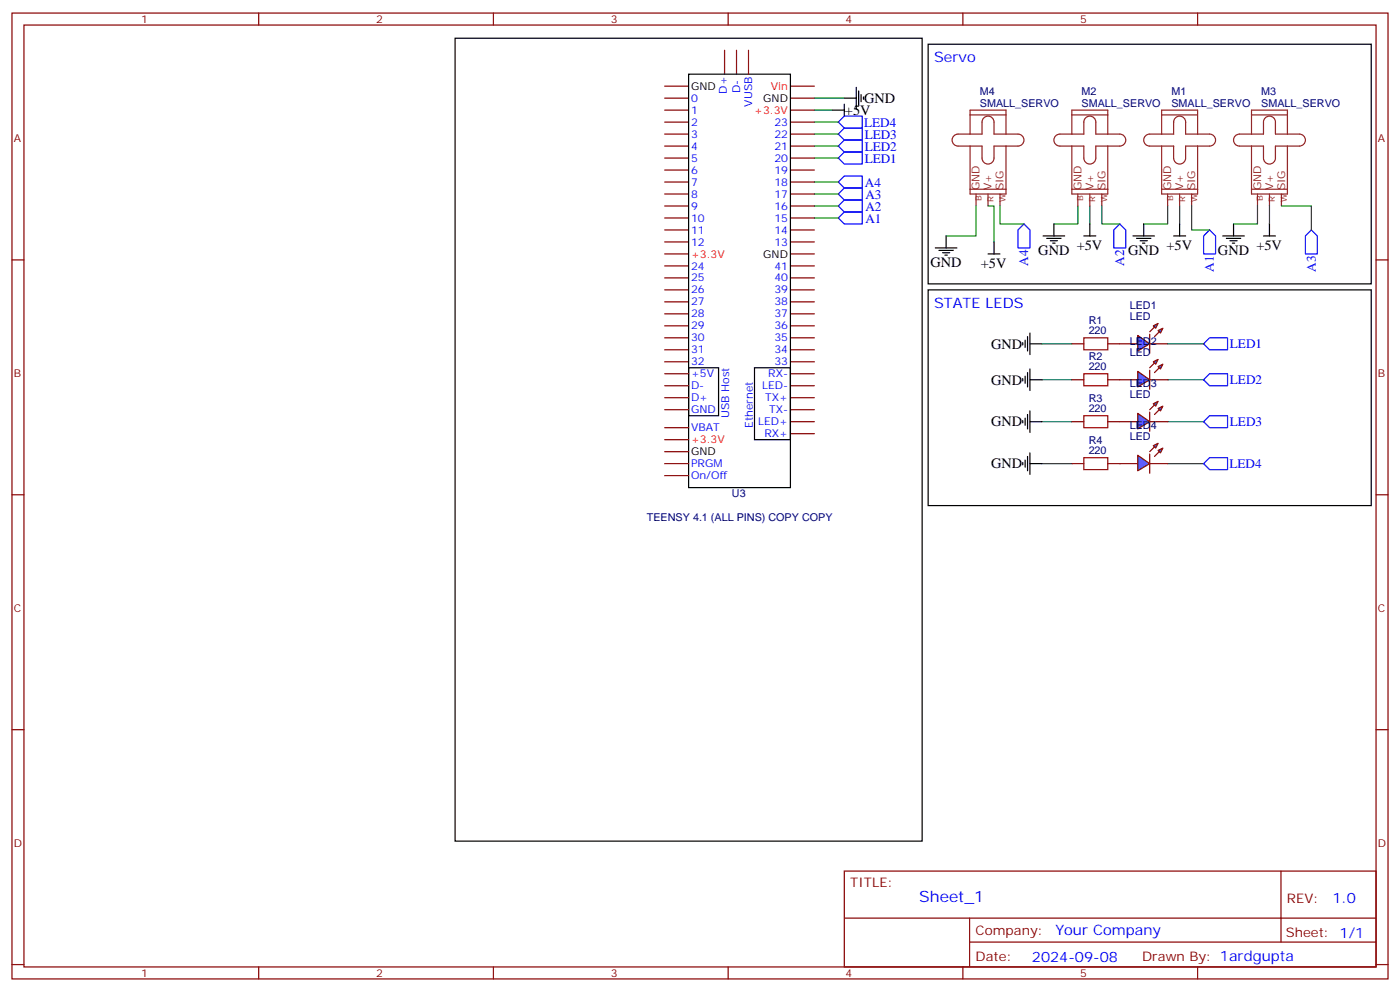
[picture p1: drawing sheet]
<svg xmlns="http://www.w3.org/2000/svg" width="412mm" height="292mm" viewBox="0 0 412 292" stroke-linecap="round" stroke-linejoin="round" font-family="sans-serif">
<g fill="none" stroke="#870000" stroke-width=".35">
<path d="M3.5 3.8h405.4v284.4h-405.4zM7.1 7.4h398.2v277.3h-398.2zM76.2 3.8v3.6M145.3 3.8v3.6M214.5 3.8v3.6M283.6 3.8v3.6M352.8 3.8v3.6M3.5 76.5h3.6M405.3 76.5h3.6M3.5 145.7h3.6M405.3 145.7h3.6M3.5 214.8h3.6"/>
<path d="M405.3 214.8h3.6M248.7 256.4h156.6v28.3h-156.6zM377.3 256.5v20.8M248.7 270.3h156.5M285.6 277.3h119.6M285.6 270.3v14.1M3.5 284h3.6M76.2 284.7v3.5M145.3 284.7v3.5M214.5 284.7v3.5M283.6 284.7v3.5M352.8 284.7v3.5"/>
<path d="M405.3 284h3.6"/>
</g>
<path d="M335.1 98.7l3.6 2.5-3.6 2.1z" fill="#09f" stroke="#870000" stroke-width=".35"/>
<path d="M338.7 98.4v5.6z" fill="#f00" stroke="#870000" stroke-width=".35"/>
<g fill="#870000" stroke="#870000" stroke-width=".35">
<path d="M340.1 96.3l-1.4 1.4z"/>
<path d="M340.1 99.1l1.4-1.4z"/>
</g>
<g fill="#09f" stroke="#870000" stroke-width=".35">
<path d="M339.7 95.9l1.4-.7-.7 1.4z"/>
<path d="M341.1 97.3l1.4-.7-.7 1.4z"/>
</g>
<path d="M315.7 101.2h3.6M315.7 111.8h3.6M326.3 101.2h8.8M326.3 111.8h3.5M338.7 101.2h5.3" fill="none" stroke="#870000" stroke-width=".35"/>
<g fill="none" stroke="#8c2424" stroke-width=".35">
<path d="M281 40l1.2-.5h7.1v-3.6a1.76 1.76 0 0 1 1.7-1.7 1.76 1.76 0 0 1 1.8 1.7v3.6h7.1a1.76 1.76 0 0 1 1.7 1.7 1.76 1.76 0 0 1-1.7 1.8h-7.1v3.5a1.76 1.76 0 0 1-1.8 1.8 1.76 1.76 0 0 1-1.7-1.8v-3.5h-7.1a1.76 1.76 0 0 1-1.6-1.1 1.76 1.76 0 0 1 .4-1.9zM285.8 39.5v-7.1h10.5v7.1M285.8 33.8h10.5M311 40l1.2-.5h7.1v-3.6a1.76 1.76 0 0 1 1.7-1.7 1.76 1.76 0 0 1 1.8 1.7v3.6h7a1.76 1.76 0 0 1 1.8 1.7 1.76 1.76 0 0 1-1.8 1.8h-7v3.5a1.76 1.76 0 0 1-1.8 1.8 1.76 1.76 0 0 1-1.7-1.8v-3.5h-7.1a1.76 1.76 0 0 1-1.6-1.1 1.76 1.76 0 0 1 .4-1.9zM315.7 39.5v-7.1h10.6v7.1M315.7 33.8h10.6M337.4 40l1.3-.5h7v-3.6a1.76 1.76 0 0 1 1.8-1.7 1.76 1.76 0 0 1 1.7 1.7v3.6h7.1a1.76 1.76 0 0 1 1.8 1.7 1.76 1.76 0 0 1-1.8 1.8h-7.1v3.5a1.76 1.76 0 0 1-1.7 1.8 1.76 1.76 0 0 1-1.8-1.8v-3.5h-7a1.76 1.76 0 0 1-1.7-1.1 1.76 1.76 0 0 1 .4-1.9zM342.2 39.5v-7.1h10.6v7.1M342.2 33.8h10.6M363.9 40l1.2-.5h7.1v-3.6a1.76 1.76 0 0 1 1.7-1.7 1.76 1.76 0 0 1 1.8 1.7v3.6h7.1a1.76 1.76 0 0 1 1.7 1.7 1.76 1.76 0 0 1-1.7 1.8h-7.1v3.5a1.76 1.76 0 0 1-1.8 1.8 1.76 1.76 0 0 1-1.7-1.8v-3.5h-7.1a1.76 1.76 0 0 1-1.6-1.1 1.76 1.76 0 0 1 .4-1.9zM368.7 39.5v-7.1h10.5v7.1M368.7 33.8h10.5"/>
<path d="M285.8 43v14.1h10.5v-14.1M285.8 55.7h10.5M287.5 57.1v3.5M291 57.1v3.5M294.6 57.1v3.5M315.7 43v14.1h10.6v-14.1M315.7 55.7h10.6M317.5 57.1v3.5M321 57.1v3.5M324.6 57.1v3.5M342.2 43v14.1h10.6v-14.1M342.2 55.7h10.6"/>
<path d="M344 57.1v3.5M347.5 57.1v3.5M351 57.1v3.5M368.7 43v14.1h10.5v-14.1M368.7 55.7h10.5M370.4 57.1v3.5M373.9 57.1v3.5M377.5 57.1v3.5"/>
</g>
<g fill="none" stroke="#000" stroke-width=".35">
<path d="M134.1 11.3h137.5v236.3h-137.5zM273.4 13h130.5v70.6h-130.5zM245.2 32.4h3.5M248.7 30.7v3.5M275.5 73h6.4M276.6 73.7h4.2M277.6 74.4h2.2M278.3 75.1h.7M278.7 69.5v3.5M291 74.8h3.6M292.8 71.2v3.6M307.3 69.5h6.3"/>
<path d="M308.3 70.2h4.3M309.4 70.9h2.1M310.1 71.6h.7M310.4 65.9v3.6M319.3 69.5h3.5M321 65.9v3.6M333.7 69.5h6.4M334.8 70.2h4.2M335.8 70.9h2.2M336.5 71.6h.8M336.9 65.9v3.6M345.7 69.5h3.5"/>
<path d="M347.5 65.9v3.6M360.2 69.5h6.3M361.2 70.2h4.3M362.3 70.9h2.1M363 71.6h.7M363.4 65.9v3.6M372.2 69.5h3.5M373.9 65.9v3.6M302.7 99.1v4.2M303.4 98v6.4M301.3 100.9v.7M301.3 111.4v.7"/>
<path d="M302 100.2v2.1M302 110.7v2.2M302.7 109.7v4.2M303.4 101.2h3.5M303.4 108.6v6.4M303.4 111.8h3.5"/>
</g>
<g fill="none" stroke="#008700" stroke-width=".35">
<path d="M239.9 32.4h5.3M239.9 53.6h7M239.9 57.1h7M239.9 60.6h7M239.9 64.2h7M287.5 60.6v8.9h-8.8M291 60.6h1.8v10.6M294.6 60.6v5.3h7M317.5 60.6v5.3h-7.1M321 60.6v5.3M324.6 60.6v5.3h5.2M344 60.6v5.3h-7.1"/>
<path d="M347.5 60.6v5.3M351 60.6v7.1h5.3M370.4 60.6v5.3h-7M373.9 60.6v5.3M306.9 101.2h8.8M306.9 111.8h8.8M344 101.2h10.5M344 111.8h10.5"/>
</g>
<path d="M246.9 57.1l1.8-1.7h5.3v3.5h-5.3zM246.9 53.6l1.8-1.8h5.3v3.6h-5.3zM246.9 60.6l1.8-1.7h5.3v3.5h-5.3zM248.7 62.4h5.3v3.5h-5.3l-1.8-1.7zM299.9 67.7l1.7-1.8 1.8 1.8v5.3h-3.5zM329.8 65.9l1.8 1.8v5.3h-3.5v-5.3zM354.5 69.5l1.8-1.8 1.8 1.8v5.3h-3.6zM384.5 69.5l1.8-1.8 1.8 1.8v5.3h-3.6zM354.5 101.2l1.8-1.8h5.3v3.6h-5.3zM356.3 110h5.3v3.6h-5.3l-1.8-1.8z" fill="none" stroke="#00f" stroke-width=".35"/>
<path d="M319.3 99.4h7v3.6h-7zM319.3 110h7v3.6h-7z" fill="none" stroke="#a10000" stroke-width=".35"/>
<path d="M335.1 109.3l3.6 2.5-3.6 2.1z" fill="#09f" stroke="#870000" stroke-width=".35"/>
<path d="M338.7 109v5.6z" fill="#f00" stroke="#870000" stroke-width=".35"/>
<g fill="#870000" stroke="#870000" stroke-width=".35">
<path d="M338.7 108.3l1.4-1.4z"/>
<path d="M340.1 109.7l1.4-1.4z"/>
</g>
<g fill="#09f" stroke="#870000" stroke-width=".35">
<path d="M339.7 106.5l1.4-.7-.7 1.4z"/>
<path d="M341.1 107.9l1.4-.7-.7 1.4z"/>
</g>
<path d="M329.8 111.8h5.3M338.7 111.8h5.3M315.7 124.1h3.6M326.3 124.1h3.5" fill="none" stroke="#870000" stroke-width=".35"/>
<path d="M306.9 124.1h8.8M344 124.1h10.5" fill="none" stroke="#008700" stroke-width=".35"/>
<path d="M354.5 124.1l1.8-1.7h5.3v3.5h-5.3z" fill="none" stroke="#00f" stroke-width=".35"/>
<path d="M301.3 123.8v.7M302 123.1v2.1M302.7 122v4.3M303.4 124.1h3.5M303.4 121v6.3" fill="none" stroke="#000" stroke-width=".35"/>
<path d="M319.3 122.4h7v3.5h-7z" fill="none" stroke="#a10000" stroke-width=".35"/>
<path d="M335.1 121.7l3.6 2.4-3.6 2.2z" fill="#09f" stroke="#870000" stroke-width=".35"/>
<path d="M338.7 121.3v5.7z" fill="#f00" stroke="#870000" stroke-width=".35"/>
<g fill="#870000" stroke="#870000" stroke-width=".35">
<path d="M340.1 119.2l-1.4 1.4z"/>
<path d="M340.1 122l1.4-1.4z"/>
</g>
<g fill="#09f" stroke="#870000" stroke-width=".35">
<path d="M339.7 118.9l1.4-.8-.7 1.5z"/>
<path d="M341.1 120.3l1.4-.7-.7 1.4z"/>
</g>
<path d="M315.7 136.5h3.6M326.3 136.5h3.5M329.8 124.1h5.3M338.7 124.1h5.3" fill="none" stroke="#870000" stroke-width=".35"/>
<path d="M306.9 136.5h8.8M344 136.5h10.5" fill="none" stroke="#008700" stroke-width=".35"/>
<path d="M354.5 136.5l1.8-1.8h5.3v3.6h-5.3z" fill="none" stroke="#00f" stroke-width=".35"/>
<path d="M301.3 136.1v.7M302 135.4v2.1M302.7 134.4v4.2M303.4 136.5h3.5M303.4 133.3v6.4" fill="none" stroke="#000" stroke-width=".35"/>
<path d="M319.3 134.7h7v3.6h-7z" fill="none" stroke="#a10000" stroke-width=".35"/>
<path d="M335.1 134l3.6 2.5-3.6 2.1z" fill="#09f" stroke="#870000" stroke-width=".35"/>
<path d="M338.7 133.7v5.6z" fill="#f00" stroke="#870000" stroke-width=".35"/>
<g fill="#870000" stroke="#870000" stroke-width=".35">
<path d="M338.7 133l1.4-1.4z"/>
<path d="M340.1 134.4l1.4-1.4z"/>
</g>
<g fill="#09f" stroke="#870000" stroke-width=".35">
<path d="M339.7 131.2l1.4-.7-.7 1.4z"/>
<path d="M341.1 132.6l1.4-.7-.7 1.4z"/>
</g>
<g fill="none" stroke="#870000" stroke-width=".35">
<path d="M213.4 14.8v7M217 14.8v7M220.5 14.8v7M195.8 25.4h7M195.8 28.9h7M195.8 32.4h7M195.8 35.9h7M195.8 39.5h7M232.8 25.4h7.1M232.8 28.9h7.1M232.8 32.4h7.1M232.8 35.9h7.1"/>
<path d="M232.8 39.5h7.1M195.8 43h7M195.8 46.5h7M195.8 50.1h7M195.8 53.6h7M195.8 57.1h7M232.8 43h7.1M232.8 46.5h7.1M232.8 50.1h7.1M232.8 53.6h7.1M232.8 57.1h7.1M195.8 60.6h7"/>
<path d="M195.8 64.2h7M195.8 67.7h7M195.8 71.2h7M195.8 74.8h7M195.8 78.3h7M232.8 60.6h7.1M232.8 64.2h7.1M232.8 67.7h7.1M232.8 71.2h7.1M232.8 74.8h7.1M232.8 78.3h7.1M195.8 81.8h7"/>
<path d="M195.8 85.3h7M195.8 88.9h7M195.8 92.4h7M195.8 95.9h7M195.8 99.4h7M232.8 81.8h7.1M232.8 85.3h7.1M232.8 88.9h7.1M232.8 92.4h7.1M232.8 95.9h7.1M232.8 99.4h7.1M195.8 103h7"/>
<path d="M195.8 106.5h7M195.8 117.1h7M195.8 113.6h7M195.8 110h7M232.8 103h7.1M232.8 106.5h7.1M232.8 117.1h7.1M232.8 113.6h7.1M232.8 110h7.1M195.8 136.5h7M195.8 120.6h7M195.8 125.9h7"/>
<path d="M195.8 129.4h7M195.8 133h7M232.8 127.7h7.1M232.8 124.1h7.1M232.8 120.6h7.1M329.8 136.5h5.3M338.7 136.5h5.3M195.8 140h7"/>
</g>
<path d="M202.8 21.8h30v121.7h-30zM248.7 28.9h3.5M252.2 25.7v6.4M252.9 26.8v4.2M253.6 27.8v2.2M254.4 28.5v.7M273.4 85.3h130.5v63.5h-130.5zM202.8 108.3h8.9v14.1h-8.9zM222.2 108.3h10.6v21.1h-10.6z" fill="none" stroke="#000" stroke-width=".35"/>
<path d="M239.9 28.9h8.8M239.9 35.9h7M239.9 39.5h7M239.9 43h7M239.9 46.5h7M377.5 60.6h8.8v7.1" fill="none" stroke="#008700" stroke-width=".35"/>
<path d="M246.9 39.5l1.8-1.8h5.3v3.5h-5.3zM246.9 35.9l1.8-1.7h5.3v3.5h-5.3zM246.9 46.5l1.8-1.7h5.3v3.5h-5.3zM246.9 43l1.8-1.8h5.3v3.6h-5.3z" fill="none" stroke="#00f" stroke-width=".35"/>
<text font-size="4.6" fill="#00f" x="270.8" y="265.5">Sheet_1</text>
<g font-size="4.2" fill="#00f">
<text x="275.2" y="18.3">Servo</text>
<text x="275.2" y="90.6">STATE LEDS</text>
<text x="392.5" y="265.7">1.0</text>
<text x="310.9" y="275.3">Your Company</text>
<text x="304" y="283.1">2024-09-08</text>
</g>
<g font-size="4.2">
<text x="248.9" y="33.8">+5V</text>
<text x="254.5" y="30.3">GND</text>
<text x="305.9" y="75.1">GND</text>
<text x="317.2" y="73.5">+5V</text>
<text x="332.3" y="75.1">GND</text>
<text x="343.6" y="73.5">+5V</text>
<text x="358.8" y="75.1">GND</text>
<text x="370.1" y="73.5">+5V</text>
<text x="274.1" y="78.6">GND</text>
<text x="288.9" y="78.8">+5V</text>
<text x="291.9" y="102.6">GND</text>
<text x="291.9" y="113.2">GND</text>
<text x="291.9" y="125.6">GND</text>
<text x="291.9" y="137.9">GND</text>
</g>
<g font-size="3.9" fill="#00f">
<text x="254.6" y="37.3">LED4</text>
<text x="254.7" y="40.8">LED3</text>
<text x="254.7" y="47.9">LED1</text>
<text x="254.7" y="44.4">LED2</text>
<text x="254.8" y="54.9">A4</text>
<text x="254.9" y="58.5">A3</text>
<text x="254.9" y="65.5">A1</text>
<text x="254.9" y="62">A2</text>
<text x="302.9" y="78.3" transform="rotate(-90 302.9 78.3)">A4</text>
<text x="331.1" y="78.3" transform="rotate(-90 331.1 78.3)">A2</text>
<text x="357.6" y="80.1" transform="rotate(-90 357.6 80.1)">A1</text>
<text x="387.6" y="80.1" transform="rotate(-90 387.6 80.1)">A3</text>
<text x="362.3" y="102.6">LED1</text>
<text x="362.3" y="113.1">LED2</text>
<text x="362.3" y="125.5">LED3</text>
<text x="362.2" y="137.8">LED4</text>
</g>
<g font-size="3.9" fill="#800">
<text x="250.5" y="261">TITLE:</text>
<text x="379.1" y="265.7">REV:</text>
<text x="287.4" y="275.2">Company:</text>
<text x="378.7" y="275.8">Sheet: 1/1</text>
<text x="287.4" y="282.9">Date:</text>
<text x="336.4" y="283">Drawn By: 1ardgupta</text>
</g>
<g font-size="3.2" fill="#800">
<text x="41.6" y="6.8">1</text>
<text x="110.8" y="6.8">2</text>
<text x="179.9" y="6.8">3</text>
<text x="249.1" y="6.8">4</text>
<text x="318.2" y="6.8">5</text>
<text x="4.1" y="41.9">A</text>
<text x="405.9" y="41.9">A</text>
<text x="4.1" y="111.1">B</text>
<text x="405.9" y="111.1">B</text>
<text x="4.1" y="180.2">C</text>
<text x="405.9" y="180.2">C</text>
<text x="4.1" y="249.4">D</text>
<text x="405.9" y="249.4">D</text>
<text x="41.6" y="287.7">1</text>
<text x="110.8" y="287.7">2</text>
<text x="179.9" y="287.7">3</text>
<text x="249.1" y="287.7">4</text>
<text x="318.2" y="287.7">5</text>
</g>
<g font-size="3.2">
<text x="203.6" y="26.4">GND</text>
<text x="224.8" y="30">GND</text>
<text x="224.8" y="75.8">GND</text>
<text x="203.6" y="134">GND</text>
</g>
<g font-size="3.2" fill="#00f">
<text x="203.6" y="30">0</text>
<text x="214.1" y="27.6" transform="rotate(-90 214.1 27.6)">D+</text>
<text x="218" y="27.5" transform="rotate(-90 218 27.5)">D-</text>
<text x="203.6" y="33.5">1</text>
<text x="221.5" y="31.4" transform="rotate(-90 221.5 31.4)">VUSB</text>
<text x="203.6" y="37">2</text>
<text x="203.6" y="40.5">3</text>
<text x="228.1" y="40.5">22</text>
<text x="228.1" y="37">23</text>
<text x="203.6" y="44.1">4</text>
<text x="203.6" y="47.6">5</text>
<text x="228.1" y="47.6">20</text>
<text x="228.1" y="44.1">21</text>
<text x="203.6" y="51.1">6</text>
<text x="228.1" y="51.1">19</text>
<text x="203.6" y="54.6">7</text>
<text x="203.6" y="58.2">8</text>
<text x="228.1" y="58.2">17</text>
<text x="228.1" y="54.6">18</text>
<text x="203.6" y="61.7">9</text>
<text x="203.6" y="65.2">10</text>
<text x="228.1" y="65.2">15</text>
<text x="228.1" y="61.7">16</text>
<text x="203.6" y="68.8">11</text>
<text x="228.1" y="68.8">14</text>
<text x="203.6" y="72.3">12</text>
<text x="228.1" y="72.3">13</text>
<text x="203.6" y="79.3">24</text>
<text x="203.6" y="82.9">25</text>
<text x="228.1" y="82.9">40</text>
<text x="228.1" y="79.3">41</text>
<text x="203.6" y="86.4">26</text>
<text x="203.6" y="89.9">27</text>
<text x="228.1" y="89.9">38</text>
<text x="228.1" y="86.4">39</text>
<text x="203.6" y="93.5">28</text>
<text x="228.1" y="93.5">37</text>
<text x="203.6" y="97">29</text>
<text x="203.6" y="100.5">30</text>
<text x="228.1" y="100.5">35</text>
<text x="228.1" y="97">36</text>
<text x="203.6" y="104">31</text>
<text x="203.6" y="107.6">32</text>
<text x="228.1" y="107.6">33</text>
<text x="228.1" y="104">34</text>
<text x="203.6" y="111.1">+5V</text>
<text x="226.3" y="111.1">RX-</text>
<text x="203.6" y="118.1">D+</text>
<text x="203.6" y="114.6">D-</text>
<text x="224.5" y="114.6">LED-</text>
<text x="225.4" y="118.1">TX+</text>
<text x="203.6" y="121.7">GND</text>
<text x="214.8" y="123.2" transform="rotate(-90 214.8 123.2)">USB Host</text>
<text x="221.8" y="126" transform="rotate(-90 221.8 126)">Ethernet</text>
<text x="223.3" y="125.2">LED+</text>
<text x="226.6" y="121.7">TX-</text>
<text x="203.6" y="127">VBAT</text>
<text x="225.1" y="128.7">RX+</text>
<text x="203.6" y="137.5">PRGM</text>
<text x="203.6" y="141.1">On/Off</text>
</g>
<g font-size="3.2" fill="#f00">
<text x="227.1" y="26.4">Vin</text>
<text x="222.2" y="33.5">+3.3V</text>
<text x="203.6" y="75.8">+3.3V</text>
<text x="203.6" y="130.5">+3.3V</text>
</g>
<g font-size="3.2" fill="#000080">
<text x="288.6" y="28.1">M4</text>
<text x="318.6" y="28.1">M2</text>
<text x="345.1" y="28.1">M1</text>
<text x="371.5" y="28.1">M3</text>
<text x="288.6" y="31.4">SMALL_SERVO</text>
<text x="318.6" y="31.4">SMALL_SERVO</text>
<text x="345.1" y="31.4">SMALL_SERVO</text>
<text x="371.5" y="31.4">SMALL_SERVO</text>
<text x="320.7" y="95.3">R1</text>
<text x="332.8" y="94.2">LED</text>
<text x="332.8" y="91">LED1</text>
<text x="320.7" y="98.4">220</text>
<text x="332.8" y="101.6">LED2</text>
<text x="320.7" y="105.9">R2</text>
<text x="332.8" y="104.7">LED</text>
<text x="320.7" y="109">220</text>
<text x="332.8" y="114">LED3</text>
<text x="320.7" y="118.2">R3</text>
<text x="332.8" y="117.1">LED</text>
<text x="320.7" y="121.3">220</text>
<text x="320.7" y="130.6">R4</text>
<text x="332.8" y="129.4">LED</text>
<text x="332.8" y="126.3">LED4</text>
<text x="320.7" y="133.7">220</text>
<text x="215.6" y="146.5">U3</text>
<text x="190.6" y="153.4">TEENSY 4.1 (ALL PINS) COPY COPY</text>
</g>
<g font-size="3.2" fill="#8d2323">
<text x="288.6" y="56.1" transform="rotate(-90 288.6 56.1)">GND</text>
<text x="292.1" y="56.1" transform="rotate(-90 292.1 56.1)">V+</text>
<text x="295.6" y="56.1" transform="rotate(-90 295.6 56.1)">SIG</text>
<text x="318.6" y="56.1" transform="rotate(-90 318.6 56.1)">GND</text>
<text x="322.1" y="56.1" transform="rotate(-90 322.1 56.1)">V+</text>
<text x="325.6" y="56.1" transform="rotate(-90 325.6 56.1)">SIG</text>
<text x="345" y="56.1" transform="rotate(-90 345 56.1)">GND</text>
<text x="348.5" y="56.1" transform="rotate(-90 348.5 56.1)">V+</text>
<text x="352.1" y="56.1" transform="rotate(-90 352.1 56.1)">SIG</text>
<text x="371.5" y="56.1" transform="rotate(-90 371.5 56.1)">GND</text>
<text x="375" y="56.1" transform="rotate(-90 375 56.1)">V+</text>
<text x="378.5" y="56.1" transform="rotate(-90 378.5 56.1)">SIG</text>
</g>
<g font-size="2.5" fill="#8d2323">
<text x="289.1" y="59.1" transform="rotate(-90 289.1 59.1)">B</text>
<text x="292.6" y="59.5" transform="rotate(-90 292.6 59.5)">R</text>
<text x="296.2" y="59.5" transform="rotate(-90 296.2 59.5)">W</text>
<text x="319.1" y="59.1" transform="rotate(-90 319.1 59.1)">B</text>
<text x="322.6" y="59.5" transform="rotate(-90 322.6 59.5)">R</text>
<text x="326.2" y="59.5" transform="rotate(-90 326.2 59.5)">W</text>
<text x="345.6" y="59.1" transform="rotate(-90 345.6 59.1)">B</text>
<text x="349.1" y="59.5" transform="rotate(-90 349.1 59.5)">R</text>
<text x="352.6" y="59.5" transform="rotate(-90 352.6 59.5)">W</text>
<text x="372" y="59.1" transform="rotate(-90 372 59.1)">B</text>
<text x="375.5" y="59.5" transform="rotate(-90 375.5 59.5)">R</text>
<text x="379.1" y="59.5" transform="rotate(-90 379.1 59.5)">W</text>
</g>
</svg>
